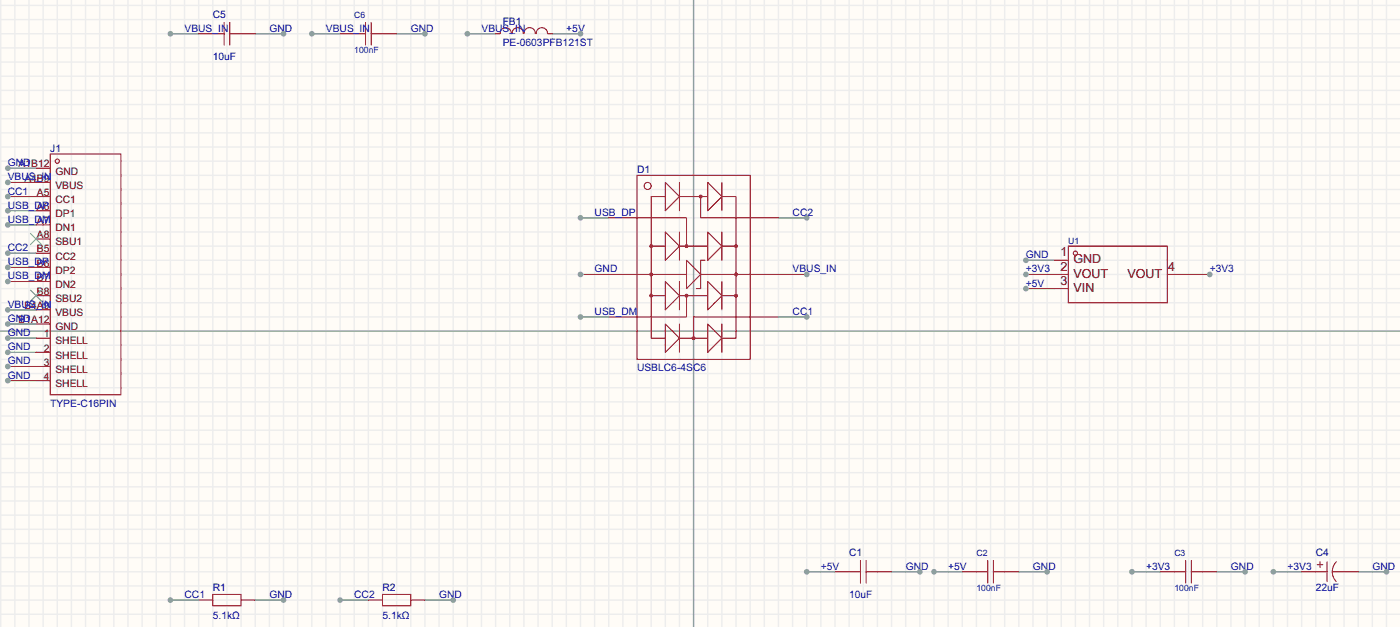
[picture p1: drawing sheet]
<svg xmlns="http://www.w3.org/2000/svg" width="251mm" height="112mm" viewBox="0 0 251 112" stroke-linecap="round" stroke-linejoin="round" font-family="sans-serif">
<path d="M0 0h251.5v112.5h-251.5z" fill="#fffcf7"/>
<g fill="none" stroke="#ededed" stroke-width=".25">
<path d="M.1 0v112.5M2.7 0v112.5M5.2 0v112.5M7.7 0v112.5M10.3 0v112.5M12.8 0v112.5M15.4 0v112.5M17.9 0v112.5M20.4 0v112.5M23 0v112.5M25.5 0v112.5M28.1 0v112.5"/>
<path d="M30.6 0v112.5M33.1 0v112.5M35.7 0v112.5M38.2 0v112.5M40.8 0v112.5M43.3 0v112.5M45.8 0v112.5M48.4 0v112.5M50.9 0v112.5M53.5 0v112.5M56 0v112.5M58.5 0v112.5"/>
<path d="M61.1 0v112.5M63.6 0v112.5M66.2 0v112.5M68.7 0v112.5M71.2 0v112.5M73.8 0v112.5M76.3 0v112.5M78.9 0v112.5M81.4 0v112.5M83.9 0v112.5M86.5 0v112.5M89 0v112.5"/>
<path d="M91.6 0v112.5M94.1 0v112.5M96.6 0v112.5M99.2 0v112.5M101.7 0v112.5M104.3 0v112.5M106.8 0v112.5M109.3 0v112.5M111.9 0v112.5M114.4 0v112.5M117 0v112.5M119.5 0v112.5"/>
<path d="M122 0v112.5M124.6 0v112.5M127.1 0v112.5M129.7 0v112.5M132.2 0v112.5M134.7 0v112.5M137.3 0v112.5M139.8 0v112.5M142.4 0v112.5M144.9 0v112.5M147.4 0v112.5M150 0v112.5"/>
<path d="M152.5 0v112.5M155.1 0v112.5M157.6 0v112.5M160.1 0v112.5M162.7 0v112.5M165.2 0v112.5M167.8 0v112.5M170.3 0v112.5M172.8 0v112.5M175.4 0v112.5M177.9 0v112.5M180.5 0v112.5"/>
<path d="M183 0v112.5M185.5 0v112.5M188.1 0v112.5M190.6 0v112.5M193.2 0v112.5M195.7 0v112.5M198.2 0v112.5M200.8 0v112.5M203.3 0v112.5M205.9 0v112.5M208.4 0v112.5M210.9 0v112.5"/>
<path d="M213.5 0v112.5M216 0v112.5M218.6 0v112.5M221.1 0v112.5M223.6 0v112.5M226.2 0v112.5M228.7 0v112.5M231.3 0v112.5M233.8 0v112.5M236.3 0v112.5M238.9 0v112.5M241.4 0v112.5"/>
<path d="M244 0v112.5M246.5 0v112.5M249 0v112.5M0 1h251.5M0 3.5h251.5M0 6.1h251.5M0 8.6h251.5M0 11.1h251.5M0 13.7h251.5M0 16.2h251.5M0 18.8h251.5M0 21.3h251.5"/>
<path d="M0 23.8h251.5M0 26.4h251.5M0 28.9h251.5M0 31.5h251.5M0 34h251.5M0 36.5h251.5M0 39.1h251.5M0 41.6h251.5M0 44.2h251.5M0 46.7h251.5M0 49.2h251.5M0 51.8h251.5"/>
<path d="M0 54.3h251.5M0 56.9h251.5M0 59.4h251.5M0 61.9h251.5M0 64.5h251.5M0 67h251.5M0 69.6h251.5M0 72.1h251.5M0 74.6h251.5M0 77.2h251.5M0 79.7h251.5M0 82.3h251.5"/>
<path d="M0 84.8h251.5M0 87.3h251.5M0 89.9h251.5M0 92.4h251.5M0 95h251.5M0 97.5h251.5M0 100h251.5M0 102.6h251.5M0 105.1h251.5M0 107.7h251.5M0 110.2h251.5"/>
</g>
<path d="M124.6 0v112.5M0 59.4h251.5" fill="none" stroke="#999" stroke-width=".25"/>
<g fill="none" stroke="#a10000" stroke-width=".18">
<path d="M38.2 6.1h2.1M40.3 4v4.1M41.3 6.1h2M41.3 4v4.1M63.6 6.1h2.1M65.7 4v4.1M66.7 6.1h2M66.7 4v4.1M89.8 6a1.01 1.01 0 0 1 1-1 1.01 1.01 0 0 1 1 1M92 6a1.01 1.01 0 0 1 1-1 1.01 1.01 0 0 1 1 1M94.1 6a1.01 1.01 0 0 1 1-1 1.01 1.01 0 0 1 1 1M96.3 6a1.01 1.01 0 0 1 1-1 1.01 1.01 0 0 1 1 1"/>
<path d="M114.4 31.5h20.3v33h-20.3zM114.4 39.1h8.9v5.1M119.5 32.7l2.5 2.6-2.5 2.5zM119.5 35.3h-2.5v25.4h2.5M122 32.7v5.1M122 35.3h5.1M125.9 35.3v3.8h8.8M127.1 32.7l2.6 2.6-2.6 2.5zM129.7 35.3h2.5v25.4h-2.5M129.7 32.7v5.1M114.4 49.2h8.9M117 44.2h2.5"/>
<path d="M117 53h2.5M119.5 41.6l2.5 2.6-2.5 2.5zM119.5 50.5l2.5 2.5-2.5 2.6zM119.5 58.1l2.5 2.6-2.5 2.5zM122 41.6v5.1M122 50.5v5.1M122 58.1v5.1M122 44.2h5.1M122 53h5.1M123.3 46.7l2.6 2.5-2.6 2.6zM123.3 53v3.9h-8.9M125.9 49.2h8.8"/>
<path d="M126.6 46.7h-.7v5.1h-.8M127.1 41.6l2.6 2.6-2.6 2.5zM127.1 50.5l2.6 2.5-2.6 2.6zM127.1 58.1l2.6 2.6-2.6 2.5zM129.7 41.6v5.1M129.7 50.5v5.1M129.7 58.1v5.1M129.7 44.2h2.5M129.7 53h2.5M134.7 56.9h-10.1v3.8M191.9 44.2h17.8v10.1h-17.8zM122 60.7h5.1"/>
<path d="M38.2 106.6h5.1v2.1h-5.1zM68.7 106.6h5.1v2.1h-5.1zM152.5 102.6h2.1M154.6 100.5v4.1M155.6 102.6h2M155.6 100.5v4.1M175.4 102.6h2M177.4 100.5v4.1M178.4 102.6h2.1M178.4 100.5v4.1M210.9 102.6h2.1M213 100.5v4.1"/>
<path d="M214 102.6h2M214 100.5v4.1M236.3 102.6h2.1M236.6 101.3h1M237.1 100.8v1M238.4 100.8v3.6M239.4 102.6h2M240 100.8a2.54 2.54 0 0 0 0 3.5"/>
<circle cx="116.3" cy="33.4" r=".63"/>
<circle cx="125.9" cy="35.3" r=".25"/>
<circle cx="117" cy="49.2" r=".25"/>
<circle cx="117" cy="53" r=".25"/>
<circle cx="117" cy="44.2" r=".25"/>
<circle cx="123.3" cy="53" r=".25"/>
<circle cx="123.3" cy="44.2" r=".25"/>
<circle cx="132.2" cy="49.2" r=".25"/>
<circle cx="132.2" cy="53" r=".25"/>
<circle cx="132.2" cy="44.2" r=".25"/>
<circle cx="193.2" cy="45.4" r=".38"/>
<circle cx="124.6" cy="60.7" r=".25"/>
</g>
<g fill="none" stroke="#870000" stroke-width=".18">
<path d="M35.7 6.1h2.5M43.3 6.1h2.5M61.1 6.1h2.5M68.7 6.1h2.5M89 6.1h.8M98.4 6.1h.8M109.3 39.1h5.1M134.7 39.1h5.1M109.3 49.2h5.1M109.3 56.9h5.1M134.7 49.2h5.1M134.7 56.9h5.1"/>
<path d="M189.4 49.2h2.5M189.4 46.7h2.5M189.4 51.8h2.5M209.7 49.2h2.5M35.7 107.7h2.5M43.3 107.7h2.5M66.2 107.7h2.5M73.8 107.7h2.5M150 102.6h2.5M157.6 102.6h2.5M172.8 102.6h2.6M180.5 102.6h2.5"/>
<path d="M208.4 102.6h2.5M216 102.6h2.6M233.8 102.6h2.5M241.4 102.6h2.6"/>
</g>
<path d="M30.6 6.1h5.1" fill="none" stroke="#008700" stroke-width=".18"/>
<circle cx="30.6" cy="6.1" r=".51" fill="#999"/>
<path d="M45.8 6.1h5.1" fill="none" stroke="#008700" stroke-width=".18"/>
<circle cx="50.9" cy="6.1" r=".51" fill="#999"/>
<path d="M144.9 102.6h5.1" fill="none" stroke="#008700" stroke-width=".18"/>
<circle cx="144.9" cy="102.6" r=".51" fill="#999"/>
<path d="M160.1 102.6h5.1" fill="none" stroke="#008700" stroke-width=".18"/>
<circle cx="165.2" cy="102.6" r=".51" fill="#999"/>
<path d="M56 6.1h5.1" fill="none" stroke="#008700" stroke-width=".18"/>
<circle cx="56" cy="6.1" r=".51" fill="#999"/>
<path d="M71.2 6.1h5.1" fill="none" stroke="#008700" stroke-width=".18"/>
<circle cx="76.3" cy="6.1" r=".51" fill="#999"/>
<path d="M167.8 102.6h5" fill="none" stroke="#008700" stroke-width=".18"/>
<circle cx="167.8" cy="102.6" r=".51" fill="#999"/>
<path d="M183 102.6h5.1" fill="none" stroke="#008700" stroke-width=".18"/>
<circle cx="188.1" cy="102.6" r=".51" fill="#999"/>
<path d="M203.3 102.6h5.1" fill="none" stroke="#008700" stroke-width=".18"/>
<circle cx="203.3" cy="102.6" r=".51" fill="#999"/>
<path d="M218.6 102.6h5" fill="none" stroke="#008700" stroke-width=".18"/>
<circle cx="223.6" cy="102.6" r=".51" fill="#999"/>
<path d="M83.9 6.1h5.1" fill="none" stroke="#008700" stroke-width=".18"/>
<circle cx="83.9" cy="6.1" r=".51" fill="#999"/>
<path d="M99.2 6.1h5.1" fill="none" stroke="#008700" stroke-width=".18"/>
<circle cx="104.3" cy="6.1" r=".51" fill="#999"/>
<path d="M104.3 39.1h5" fill="none" stroke="#008700" stroke-width=".18"/>
<circle cx="104.3" cy="39.1" r=".51" fill="#999"/>
<path d="M104.3 49.2h5" fill="none" stroke="#008700" stroke-width=".18"/>
<circle cx="104.3" cy="49.2" r=".51" fill="#999"/>
<path d="M104.3 56.9h5" fill="none" stroke="#008700" stroke-width=".18"/>
<circle cx="104.3" cy="56.9" r=".51" fill="#999"/>
<path d="M139.8 56.9h5.1" fill="none" stroke="#008700" stroke-width=".18"/>
<circle cx="144.9" cy="56.9" r=".51" fill="#999"/>
<path d="M139.8 49.2h5.1" fill="none" stroke="#008700" stroke-width=".18"/>
<circle cx="144.9" cy="49.2" r=".51" fill="#999"/>
<path d="M139.8 39.1h5.1" fill="none" stroke="#008700" stroke-width=".18"/>
<circle cx="144.9" cy="39.1" r=".51" fill="#999"/>
<path d="M45.8 107.7h5.1" fill="none" stroke="#008700" stroke-width=".18"/>
<circle cx="50.9" cy="107.7" r=".51" fill="#999"/>
<path d="M30.6 107.7h5.1" fill="none" stroke="#008700" stroke-width=".18"/>
<circle cx="30.6" cy="107.7" r=".51" fill="#999"/>
<path d="M76.3 107.7h5.1" fill="none" stroke="#008700" stroke-width=".18"/>
<circle cx="81.4" cy="107.7" r=".51" fill="#999"/>
<path d="M61.1 107.7h5.1" fill="none" stroke="#008700" stroke-width=".18"/>
<circle cx="61.1" cy="107.7" r=".51" fill="#999"/>
<path d="M228.7 102.6h5.1" fill="none" stroke="#008700" stroke-width=".18"/>
<circle cx="228.7" cy="102.6" r=".51" fill="#999"/>
<path d="M244 102.6h5" fill="none" stroke="#008700" stroke-width=".18"/>
<circle cx="249" cy="102.6" r=".51" fill="#999"/>
<path d="M184.3 46.7h5.1" fill="none" stroke="#008700" stroke-width=".18"/>
<circle cx="184.3" cy="46.7" r=".51" fill="#999"/>
<path d="M184.3 49.2h5.1" fill="none" stroke="#008700" stroke-width=".18"/>
<circle cx="184.3" cy="49.2" r=".51" fill="#999"/>
<path d="M184.3 51.8h5.1" fill="none" stroke="#008700" stroke-width=".18"/>
<circle cx="184.3" cy="51.8" r=".51" fill="#999"/>
<path d="M212.2 49.2h5.1" fill="none" stroke="#008700" stroke-width=".18"/>
<circle cx="217.3" cy="49.2" r=".51" fill="#999"/>
<g fill="none" stroke="#a10000" stroke-width=".18">
<path d="M9 27.6h12.7v43.2h-12.7z"/>
<circle cx="10.3" cy="28.9" r=".38"/>
</g>
<g fill="none" stroke="#870000" stroke-width=".18">
<path d="M6.5 30.2h2.5M6.5 32.7h2.5M6.5 35.3h2.5M6.5 37.8h2.5M6.5 40.3h2.5M6.5 42.9h2.5M6.5 45.4h2.5M6.5 48h2.5M6.5 50.5h2.5M6.5 53h2.5M6.5 55.6h2.5M6.5 58.1h2.5"/>
<path d="M6.5 60.7h2.5M6.5 63.2h2.5M6.5 65.7h2.5M6.5 68.3h2.5"/>
</g>
<path d="M5.5 41.9l2 2M5.5 52l2 2.1M7.5 41.9l-2 2M7.5 52l-2 2.1" fill="none" stroke="#3c3" stroke-width=".18"/>
<path d="M1.4 30.2h5.1" fill="none" stroke="#008700" stroke-width=".18"/>
<circle cx="1.4" cy="30.2" r=".51" fill="#999"/>
<path d="M1.4 32.7h5.1" fill="none" stroke="#008700" stroke-width=".18"/>
<circle cx="1.4" cy="32.7" r=".51" fill="#999"/>
<path d="M1.4 35.3h5.1" fill="none" stroke="#008700" stroke-width=".18"/>
<circle cx="1.4" cy="35.3" r=".51" fill="#999"/>
<path d="M1.4 37.8h5.1" fill="none" stroke="#008700" stroke-width=".18"/>
<circle cx="1.4" cy="37.8" r=".51" fill="#999"/>
<path d="M1.4 40.3h5.1" fill="none" stroke="#008700" stroke-width=".18"/>
<circle cx="1.4" cy="40.3" r=".51" fill="#999"/>
<path d="M1.4 45.4h5.1" fill="none" stroke="#008700" stroke-width=".18"/>
<circle cx="1.4" cy="45.4" r=".51" fill="#999"/>
<path d="M1.4 48h5.1" fill="none" stroke="#008700" stroke-width=".18"/>
<circle cx="1.4" cy="48" r=".51" fill="#999"/>
<path d="M1.4 50.5h5.1" fill="none" stroke="#008700" stroke-width=".18"/>
<circle cx="1.4" cy="50.5" r=".51" fill="#999"/>
<path d="M1.4 55.6h5.1" fill="none" stroke="#008700" stroke-width=".18"/>
<circle cx="1.4" cy="55.6" r=".51" fill="#999"/>
<path d="M1.4 58.1h5.1" fill="none" stroke="#008700" stroke-width=".18"/>
<circle cx="1.4" cy="58.1" r=".51" fill="#999"/>
<path d="M1.4 60.7h5.1" fill="none" stroke="#008700" stroke-width=".18"/>
<circle cx="1.4" cy="60.7" r=".51" fill="#999"/>
<path d="M1.4 63.2h5.1" fill="none" stroke="#008700" stroke-width=".18"/>
<circle cx="1.4" cy="63.2" r=".51" fill="#999"/>
<path d="M1.4 65.7h5.1" fill="none" stroke="#008700" stroke-width=".18"/>
<circle cx="1.4" cy="65.7" r=".51" fill="#999"/>
<path d="M1.4 68.3h5.1" fill="none" stroke="#008700" stroke-width=".18"/>
<circle cx="1.4" cy="68.3" r=".51" fill="#999"/>
<g font-size="2.2">
<text x="190.5" y="46">1</text>
<text x="192.8" y="47.3">GND</text>
<text x="190.5" y="48.5">2</text>
<text x="190.5" y="51.1">3</text>
<text x="192.8" y="49.8">VOUT</text>
<text x="192.8" y="52.3">VIN</text>
<text x="202.5" y="49.8">VOUT</text>
<text x="209.8" y="48.5">4</text>
</g>
<g font-size="1.8" fill="#00f">
<text x="33.1" y="5.7">VBUS_IN</text>
<text x="48.4" y="5.7">GND</text>
<text x="58.5" y="5.7">VBUS_IN</text>
<text x="73.8" y="5.7">GND</text>
<text x="86.5" y="5.7">VBUS_IN</text>
<text x="101.7" y="5.7">+5V</text>
<text x="38.2" y="10.8">10uF</text>
<text x="90.3" y="8.2">PE-0603PFB121ST</text>
<text x="1.4" y="29.8">GND</text>
<text x="1.4" y="32.4">VBUS_IN</text>
<text x="1.4" y="34.9">CC1</text>
<text x="1.4" y="37.4">USB_DP</text>
<text x="1.4" y="40">USB_DM</text>
<text x="106.8" y="38.7">USB_DP</text>
<text x="142.4" y="38.7">CC2</text>
<text x="1.4" y="45.1">CC2</text>
<text x="1.4" y="47.6">USB_DP</text>
<text x="184.3" y="46.3">GND</text>
<text x="1.4" y="50.1">USB_DM</text>
<text x="106.8" y="48.9">GND</text>
<text x="142.4" y="48.9">VBUS_IN</text>
<text x="184.3" y="48.9">+3V3</text>
<text x="184.3" y="51.4">+5V</text>
<text x="217.3" y="48.9">+3V3</text>
<text x="1.4" y="55.2">VBUS_IN</text>
<text x="1.4" y="57.8">GND</text>
<text x="106.8" y="56.5">USB_DM</text>
<text x="142.4" y="56.5">CC1</text>
<text x="1.4" y="60.3">GND</text>
<text x="1.4" y="62.8">GND</text>
<text x="1.4" y="65.4">GND</text>
<text x="1.4" y="67.9">GND</text>
<text x="114.4" y="66.6">USBLC6-4SC6</text>
<text x="9" y="73">TYPE-C16PIN</text>
<text x="33.1" y="107.3">CC1</text>
<text x="48.4" y="107.3">GND</text>
<text x="63.6" y="107.3">CC2</text>
<text x="78.9" y="107.3">GND</text>
<text x="147.4" y="102.2">+5V</text>
<text x="152.5" y="107.3">10uF</text>
<text x="162.7" y="102.2">GND</text>
<text x="170.3" y="102.2">+5V</text>
<text x="185.5" y="102.2">GND</text>
<text x="205.9" y="102.2">+3V3</text>
<text x="221.1" y="102.2">GND</text>
<text x="231.3" y="102.2">+3V3</text>
<text x="236.3" y="106">22uF</text>
<text x="246.5" y="102.2">GND</text>
<text x="38.2" y="111.1">5.1kΩ</text>
<text x="68.7" y="111.1">5.1kΩ</text>
</g>
<g font-size="1.8" fill="#000080">
<text x="38.2" y="3.1">C5</text>
<text x="90.3" y="4.4">FB1</text>
<text x="9" y="27.3">J1</text>
<text x="114.4" y="31.1">D1</text>
<text x="152.5" y="99.7">C1</text>
<text x="236.3" y="99.7">C4</text>
<text x="38.2" y="106">R1</text>
<text x="68.7" y="106">R2</text>
</g>
<g font-size="1.8">
<text x="3.3" y="30">A1B12</text>
<text x="4.4" y="32.6">A4B9</text>
<text x="6.6" y="35.1">A5</text>
<text x="10" y="31.3">GND</text>
<text x="10" y="33.9">VBUS</text>
<text x="6.6" y="37.7">A6</text>
<text x="6.6" y="40.2">A7</text>
<text x="10" y="36.4">CC1</text>
<text x="10" y="38.9">DP1</text>
<text x="10" y="41.5">DN1</text>
<text x="6.6" y="42.7">A8</text>
<text x="6.6" y="45.3">B5</text>
<text x="6.6" y="47.8">B6</text>
<text x="10" y="44">SBU1</text>
<text x="10" y="46.6">CC2</text>
<text x="6.6" y="50.4">B7</text>
<text x="6.6" y="52.9">B8</text>
<text x="10" y="49.1">DP2</text>
<text x="10" y="51.6">DN2</text>
<text x="3.3" y="58">B1A12</text>
<text x="4.4" y="55.4">B4A9</text>
<text x="10" y="54.2">SBU2</text>
<text x="10" y="56.7">VBUS</text>
<text x="10" y="59.3">GND</text>
<text x="7.9" y="60.5">1</text>
<text x="7.9" y="63.1">2</text>
<text x="7.9" y="65.6">3</text>
<text x="10" y="61.8">SHELL</text>
<text x="10" y="64.3">SHELL</text>
<text x="7.9" y="68.1">4</text>
<text x="10" y="66.9">SHELL</text>
<text x="10" y="69.4">SHELL</text>
</g>
<g font-size="1.6" fill="#000080">
<text x="63.6" y="3.2">C6</text>
<text x="191.9" y="43.8">U1</text>
<text x="175.4" y="99.7">C2</text>
<text x="210.9" y="99.7">C3</text>
</g>
<g font-size="1.6" fill="#00f">
<text x="63.6" y="9.6">100nF</text>
<text x="175.4" y="106.1">100nF</text>
<text x="210.9" y="106.1">100nF</text>
</g>
</svg>
